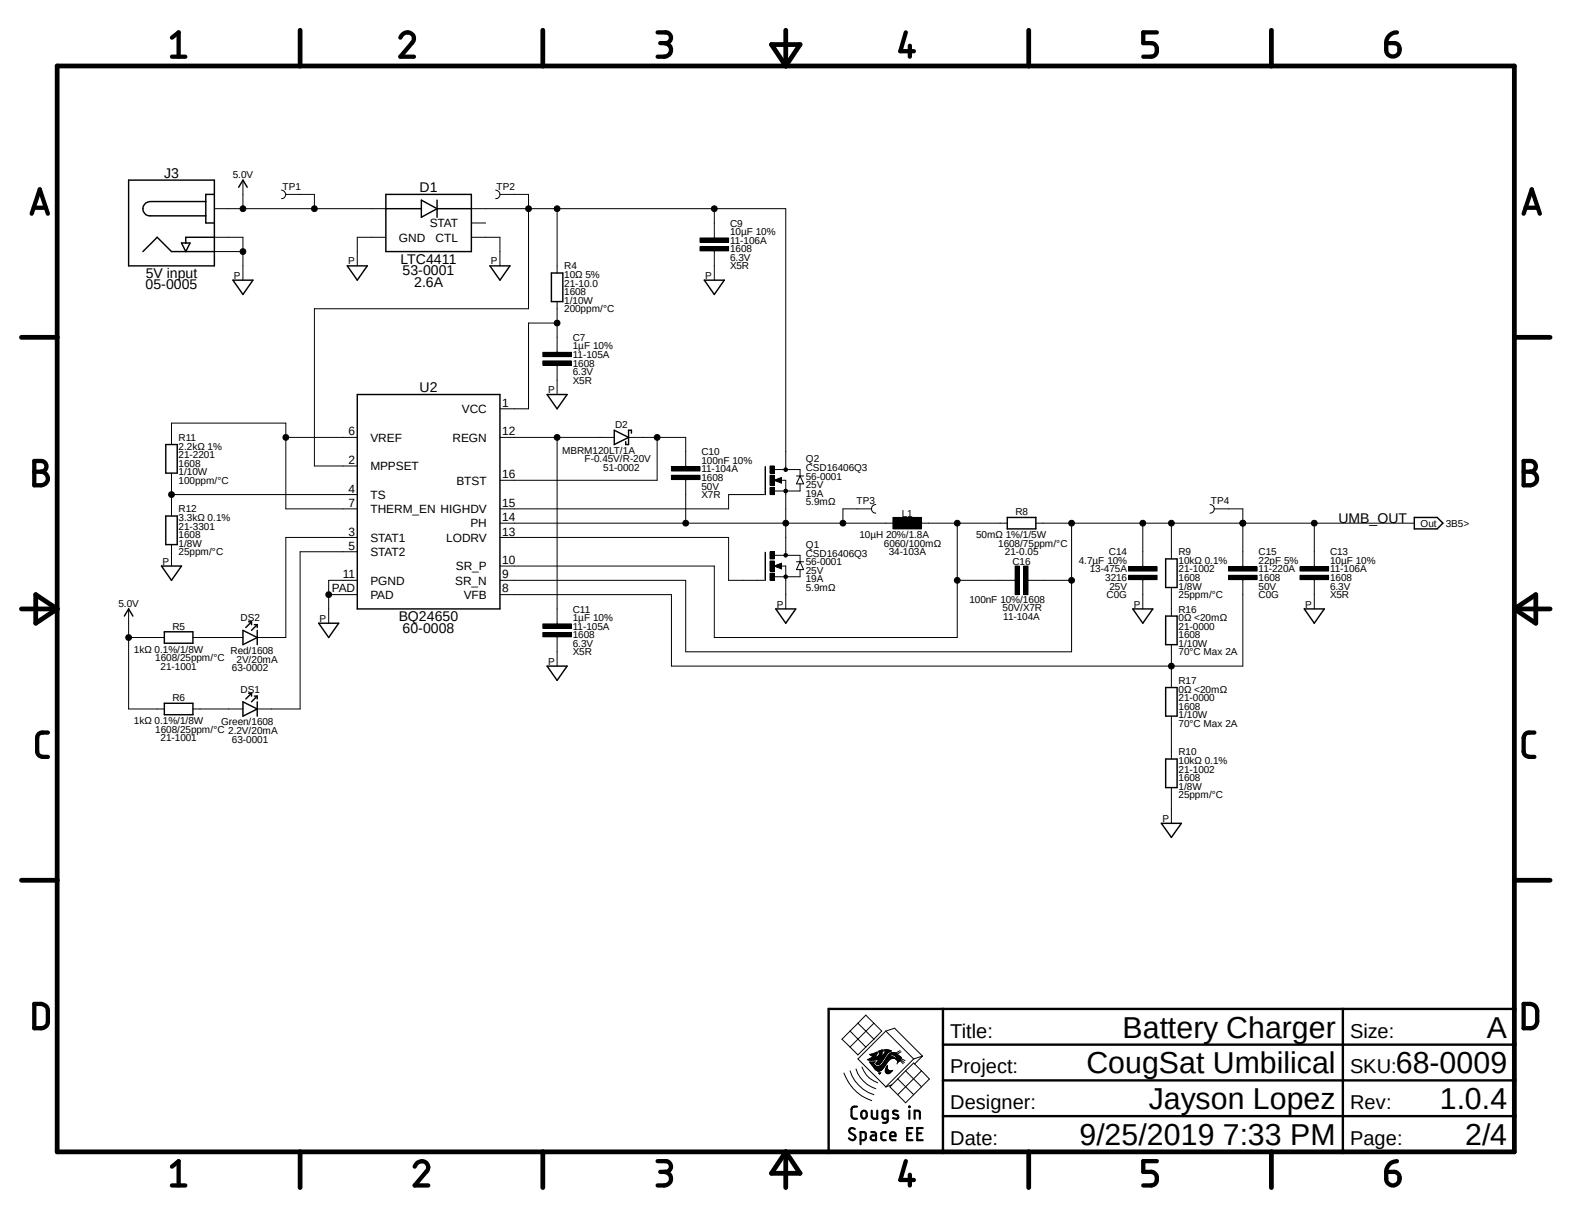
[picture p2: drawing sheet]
<svg xmlns="http://www.w3.org/2000/svg" width="279mm" height="216mm" viewBox="0 0 279 216" stroke-linecap="round" stroke-linejoin="round" font-family="sans-serif">
<path d="M3.4 3.1l272.6 209.7M276 3.1l-272.6 209.7" fill="none" stroke="#fff" stroke-width=".18"/>
<g fill="none" stroke="#000" stroke-width=".85">
<path d="M10.2 11.7h259v193h-259zM53.3 5.4v6.3M96.5 5.4v6.3M137.1 7.9h5.1l-2.5 3.8zM139.7 5.4v6.3M182.8 5.4v6.3M226 5.4v6.3M3.8 59.9h6.4M269.2 59.9h6.3M3.8 108.2h6.4M6.3 105.7l3.9 2.5-3.9 2.5zM269.2 108.2h6.3"/>
<path d="M269.2 108.2l3.8-2.5v5zM3.8 156.4h6.4M269.2 156.4h6.3M53.3 204.7v6.3M96.5 204.7v6.3M139.7 204.7v6.3M139.7 204.7l2.5 3.8h-5.1zM182.8 204.7v6.3M226 204.7v6.3"/>
</g>
<g fill="none" stroke="#000" stroke-width=".76">
<path d="M30.6 6.7l1.1-.9v4.3M30.6 10.1h2.3M71.2 6.7a1.19 1.19 0 0 1 1.5-.9 1.19 1.19 0 0 1 .7 1.6l-2.2 2.7h2.4M116.9 5.8h1.4a.95 .95 0 0 1 1 .9 .95 .95 0 0 1-1 1h-1M118.1 7.7a1.21 1.21 0 0 1 1.2 1.2 1.21 1.21 0 0 1-1.2 1.2h-1.2M161 5.8l-1 3.3h2.4M161.7 8.1v2M205.6 5.8h-2.4v1.9h1.4a1.23 1.23 0 0 1 1 1.2 1.23 1.23 0 0 1-1 1.2h-1.4M246.4 7.7h1.4a1.21 1.21 0 0 1 .9 1.4 1.21 1.21 0 0 1-1.3 .9 1.09 1.09 0 0 1-1-1.2zM248.3 5.8a1.88 1.88 0 0 0-1.9 1.9M5.6 38l1.5-4.3 1.4 4.3M6 36.9h2.2"/>
<path d="M270.8 38l1.4-4.3 1.5 4.3M271.1 36.9h2.2M6.1 81.9h1.2a.95 .95 0 0 1 1 1 .95 .95 0 0 1-1 .9 1.21 1.21 0 0 1 1.2 1.2 1.21 1.21 0 0 1-1.2 1.2h-1.2zM6.1 83.8h1.2M270.8 81.9h1.2a.95 .95 0 0 1 1 1 .95 .95 0 0 1-1 .9 1.21 1.21 0 0 1 1.2 1.2 1.21 1.21 0 0 1-1.2 1.2h-1.2zM270.8 83.8h1.2M8.5 130.2h-1a.87 .87 0 0 0-.9 .9v2.4a.97 .97 0 0 0 .9 1h1M272.7 130.2h-.9a.94 .94 0 0 0-1 .9v2.4a.97 .97 0 0 0 1 1h.9M6.1 178.4a2.22 2.22 0 0 1 2.2 .5l.2 .7v1.9a1.13 1.13 0 0 1-1.2 1.2h-1.2zM270.8 178.4a2.07 2.07 0 0 1 2.2 .5l.2 .7v1.9a1.21 1.21 0 0 1-1.2 1.2h-1.2zM30.6 207.3l1.1-1v4.4M30.6 210.7h2.3"/>
<path d="M73.7 207.3a1.2 1.2 0 0 1 1.4-1 1.2 1.2 0 0 1 1 1.4l-2.4 3h2.4M116.9 206.3h1.4a.95 .95 0 0 1 1 1 .95 .95 0 0 1-1 .9h-1M118.1 208.2a1.21 1.21 0 0 1 1.2 1.2 1.21 1.21 0 0 1-1.2 1.3h-1.2M161 206.3l-1 3.4h2.4M161.7 208.7v2M205.6 206.3h-2.4v1.9h1.4a1.23 1.23 0 0 1 1 1.2 1.23 1.23 0 0 1-1 1.3h-1.4M246.4 208.2h1.4a1.2 1.2 0 0 1 1 1.4 1.2 1.2 0 0 1-1.3 1 1.2 1.2 0 0 1-1.1-1.1zM248.3 206.3a1.88 1.88 0 0 0-1.9 1.9"/>
</g>
<path d="M167.6 179.3v25.4M238.7 179.3v25.4M269.2 179.3h-121.9v25.4M167.6 198.3h101.6M167.6 192h101.6M167.6 185.6h101.6" fill="none" stroke="#000" stroke-width=".42"/>
<g fill="none" stroke="#000" stroke-width=".18">
<path d="M38.1 37.1h30.5M43.2 32v5.1M50 33.8a.76 .76 0 0 1 .8 .7 .76 .76 0 0 1-.8 .8M50.8 34.5h5.1v2.6M83.8 37.1h55.9v46.3M83.8 39.6h2.5M88.1 33.8a.76 .76 0 0 1 .8 .7 .76 .76 0 0 1-.8 .8M88.9 34.5h5v20.4h-38v27.9h7.6M99 37.1v11.4M127 37.1v5.2M38.1 42.2h5.1v7.6M38.1 44.7h5.1"/>
<path d="M68.6 42.2h-5.1v5M83.8 42.2h5.1v5M99 57.4h-5.1v15.2h-5M99 53.6v9M124.4 42.3h5.1v.8h-5.1zM124.4 43.8h5.1v.8h-5.1zM127 44.6v5.2M30.5 79v-3.8h20.3v15.2h12.7M50.8 77.7h12.7M88.9 77.7h20.3M96.5 62.6h5.1v.8h-5.1zM96.5 64.1h5.1v.8h-5.1z"/>
<path d="M99 64.9v5.2M99 77.7v33.2M111.7 77.7h10.2v5.2M116.8 77.7v7.6h-27.9M30.5 87.9h33M30.5 84.1v7.6M30.5 96.8v3.8M63.5 95.5h-12.7v17.8h-5.1M63.5 98h-10.2v28h-7.6M88.9 93h69.8M88.9 95.5h40.6v7.6h6.3M119.3 82.9h5.1v.8h-5.1z"/>
<path d="M119.3 84.5h5.1v.7h-5.1zM121.9 85.2v7.8M135.8 87.9h-6.3v2.5h-40.6M136.9 86.6h.7v1.3h-.7zM136.9 82.8h.7v1.3h-.7zM136.9 84.5h.7v1.7h-.7zM136.9 98h.7v1.3h-.7zM136.9 99.7h.7v1.8h-.7zM137.6 85.3l1.3-.5v1.1zM137.7 83.4h4.5v1.2M137.7 98.7h4.5v1.1M138.8 85.3h.9v13.4"/>
<path d="M139.4 87h.5l.1 .2-.1 .3h-.5zM139.4 83.2l.3-.1 .2 .1 .1 .2-.1 .3h-.5zM139.4 98.4h.5l.1 .3-.1 .2-.2 .1-.3-.1zM141.6 84.6h1.2M141.6 99.8h1.2M142.2 86v1.2h-4.6M142.2 84.6l.6 1.4h-1.2zM142.2 99.8l.6 1.4h-1.2zM154.9 90.4h-5.1v2.6M155.7 89.7a.76 .76 0 0 0-.8 .7 .76 .76 0 0 0 .8 .8M158.7 91.9h5.1v2.1h-5.1zM163.8 93h15.2"/>
<path d="M170.1 93v20.3h-43.1v-12.7h-38.1M184.1 93h67.3M190.5 93v22.8h-68.6v-12.7h-33M203.1 93v7.7M208.2 93v6.3M215.1 89.7a.76 .76 0 0 1 .7 .7 .76 .76 0 0 1-.7 .8M215.8 90.4h5.1v10.3M233.6 93v7.7M22.9 108.2v17.8h6.3M22.9 113.3h6.3M34.3 113.3h8.9M58.4 105.7h5.1"/>
<path d="M63.5 103.1h-5.1v7.6M96.5 110.9h5.1v.7h-5.1zM96.5 112.4h5.1v.8h-5.1zM99 113.2v5.2M136.9 101.9h.7v1.2h-.7zM137.6 100.6l1.3-.5v1zM138.8 100.6h.9v7.6M139.4 102.2h.5l.1 .3-.1 .2-.2 .1-.3-.1zM142.2 101.2v1.3h-4.6M170.1 103.1h10.3M180.4 100.6h.8v5.1h-.8zM181.9 100.6h.8v5.1h-.8z"/>
<path d="M182.7 103.1h7.8M200.6 100.7h5.1v.8h-5.1zM200.6 102.2h5.1v.8h-5.1zM203.1 103v5.2M208.2 104.4v5.1M208.2 114.6v7.6M218.4 100.7h5v.8h-5zM218.4 102.2h5v.8h-5zM220.9 103v15.4h-101.6v-12.7h-30.4M231.1 100.7h5v.8h-5zM231.1 102.2h5v.8h-5zM233.6 103v5.2"/>
<path d="M34.3 126h8.9M208.2 127.3v7.6M208.2 140v6.3M150 190.7a7.9 7.9 0 0 0 4.9 4.9M151.1 190.3a6.6 6.6 0 0 0 4.2 4.2M151.1 186.1l1.4 1.4 1.4-1.4M151.1 183.2l2.8 2.9M152.1 189.9a5.5 5.5 0 0 0 3.6 3.6M152.5 181.8l1.4-1.4 2.8 2.8-1.4 1.5M152.5 181.8l-2.9 2.9 1.5 1.4M152.5 181.8l2.8 2.9M153.2 189.6a4.4 4.4 0 0 0 2.8 2.8"/>
<path d="M154.3 188.3h1.6M154.3 188.3h1.3M154.5 188.2l-.3 .1 .7 .1 1.3-.3-.3 .6M154.5 188.2h2.6M154.6 188.8h.8M154.6 187.4h1.1M154.6 188.8h.7M154.7 188.1h2.4M154.7 188.9h.5M154.7 187.5h1M154.7 188.9l.7 1M154.8 189h.5"/>
<path d="M154.8 188h2.4M154.9 189.1h.4M154.9 187.6h.8M154.9 187.3h.9M154.9 189.2h.5M154.9 187.9l-.4 .3M154.9 187.9h2.3M155 187.8h.6M155 189.3h.5M155.1 189.4h.5M155.1 187.7h.6M155.2 189.6h2"/>
<path d="M155.2 187.2h.7M155.2 188.9l.1 .2M155.3 189.7h1.8M155.3 184.7l-1.4 1.4M155.3 181.8l-4.2 4.3M155.3 189.1l.5 .4M155.4 189.8h1.6M155.4 189.9h1.5M155.4 189.9l.2 .2M155.5 188.7h.1M155.5 187.1h.4M155.5 190h1.3"/>
<path d="M155.5 188.7h-1l.2 .2M155.5 188.7l-.3 .2M155.6 190.1a.7 .7 0 0 0 .9 .1M155.6 190.1h1.2M155.7 190.2h1M155.7 189h.7M155.7 188.9h.8M155.7 187h.2M155.8 188.8h.7M155.8 190.2h.7M155.8 189.1h.5M155.8 187.8h1.5"/>
<path d="M155.9 188.8h.7M155.9 186.9h.1M155.9 186.9l-.3 1 .6-.3M155.9 186.9l-1.3 .5 .6 .3-.3 .2M155.9 188.7h.8M156 188.6h.8M156 187.7h1.4M156 188.5h.8M156.1 188.4h.8M156.1 187.7h1.3M156.1 188.3h.8M156.2 188.3h.8"/>
<path d="M156.2 187.6h1.2M156.2 186.8l.1 .3h.1l-.1 .3M156.2 187.5h.5M156.2 186.9h.6M156.2 186.8h.7M156.3 190.8h.1M156.3 189.5h.9M156.3 187h.5M156.3 187.4l-.1 .2M156.3 187.4h.4M156.3 187.3h.4M156.3 187.2h.5"/>
<path d="M156.4 190.7l.1-.1-.2 .2M156.4 187.1h.4M156.4 189.4l-1.2 .1M156.4 189.4h.9M156.4 186.7l-.2 .1M156.4 186.7h.5M156.5 190.7h-.3l.2 .2M156.5 189.3h.9M156.7 189.2h.7M156.7 186.6h.3l-.1 .3h-.7M156.7 186.6l-.3 .1M156.7 186.6h.2"/>
<path d="M156.7 190.2h-.2M156.7 187.4l.1 .2 .1-.1M156.8 186.9l-.1 .5M156.8 189.1h.7M156.8 189h.7M156.8 190l-.1 .2M156.9 188.9h.7M156.9 187.5h.6M157 188.8h.6M157 187.4h.6M157.1 188.2l-.5 .6a.57 .57 0 0 1-.9 .2l.2-.3M157.1 188.8h.6"/>
<path d="M157.1 188.8l-.7 .6M157.1 188.7h.7M157.1 187.3h.5M157.1 189.7l-.3 .3M157.2 187.2l-.3 .3M157.2 188.6h.6M157.2 187.2h.5M157.2 188.5h.7M157.3 188.4h.7M157.3 187.8l-.2 .4M157.3 187.1h.5M157.3 186.8h1"/>
<path d="M157.3 186.7h1M157.3 186.6h.8M157.3 187h.6M157.4 190.3h1.1M157.4 190.4h1.1M157.4 190.2h.6M157.4 190.2h.5M157.4 188.3h.7M157.4 190.5h1M157.4 190.1h.4M157.4 190h.4M157.4 186.9h.8"/>
<path d="M157.4 188.3h.8M157.4 186.9h.6M157.4 183.2l5 5M157.4 183.2l-4.9 5 5 5M157.4 183.2l1.6-.5 5 5M157.4 190.6h.9M157.4 189.9h.3M157.4 188.2h.9M157.5 189.8h.2M157.5 188.1h1.1M157.5 188.1l-.4 .7M157.5 190.7h.7"/>
<path d="M157.5 189.7h.2M157.6 189.7h.1M157.6 188h1.4M157.6 189.6h.1M157.6 187.9h1.4M157.6 189.5h.1M157.6 187.8h1.2M157.7 190.8h.3M157.7 189.4v-.1l-.3 .8v.5M157.7 189.4v.3M157.7 189.7l.1 .3M157.7 189.4h.1"/>
<path d="M157.7 187.7h.4M157.8 190l.3 .3M157.8 187.7h.3M157.9 187.6h.3M157.9 187.5h.4M158 187.4h1.6M158.2 186.9l-.5 .3-.4 .6M158.2 186.9l.3-.2-1.2-.2v.3h.1l-.2 .4M158.2 190.3l.5-.1-.7 .6h-.3l-.3-.2M158.2 187.2h1.1M158.3 187.5l-.3 .2 .7 .1 .5 .4M158.3 187.1h.9"/>
<path d="M158.3 187.1a1.08 1.08 0 0 1 1.4 .4l.5 .4M158.3 187.1l-.8 1M158.3 187.5a.79 .79 0 0 1 1.1 .7h-.1l.2 .3M158.5 190.2h.1M158.8 187.5h.8M159 187.6h.8M159 188.1l.2 .1M159.1 187.7h.8M159.2 188.2h.1M159.2 188.1a1.53 1.53 0 0 0-1.8 1l-.3 .6M159.2 187.7h.8M159.3 187.8h.8"/>
<path d="M159.3 188.3h.8M159.3 187.9h.9M159.3 188h.8M159.4 188.3h.6M159.4 188.2h.7M159.4 188.1h.7M159.5 188.4h.5M159.5 188.8l-.1 .3M159.5 188.6h.3M159.5 188.5h.4M159.5 188.5l.1 .2M159.6 191.7l-1.4 1.4 1.4 1.4"/>
<path d="M159.6 191.7l2.8 2.8M159.6 188.8h.1M159.6 188.7h.1M159.6 188.7l-.1 .1M159.9 188.4l.6 .6M160 186.7l-.8 .5M160 188.4l-.4 .3M160.1 188.3l.6 .5M160.1 188.3l-.1 .1M160.1 188.1l.8 .4M160.1 186.9l-.7 .4h-1.3M160.2 187.9l-.1 .4"/>
<path d="M161 190.3l1.4-1.4 1.4 1.4M161 190.3l-1.4 1.4M161 190.3l2.8 2.8M162.4 188.2l-5 4.9 1.1-.3M163.8 190.3l1.4 1.4-4.2 4.3-1.4-1.5M163.8 190.3l-4.2 4.2M164 187.7l-1.6 .5M164 187.7l-1.4 1.4"/>
<circle cx="43.2" cy="37.1" r=".51"/>
<circle cx="55.9" cy="37.1" r=".51"/>
<circle cx="93.9" cy="37.1" r=".51"/>
<circle cx="99" cy="37.1" r=".51"/>
<circle cx="127" cy="37.1" r=".51"/>
<circle cx="43.2" cy="44.7" r=".51"/>
<circle cx="99" cy="57.4" r=".51"/>
<circle cx="50.8" cy="77.7" r=".51"/>
<circle cx="99" cy="77.7" r=".51"/>
<circle cx="116.8" cy="77.7" r=".51"/>
<circle cx="30.5" cy="87.9" r=".51"/>
<circle cx="121.9" cy="93" r=".51"/>
<circle cx="139.7" cy="93" r=".51"/>
<circle cx="149.8" cy="93" r=".51"/>
<circle cx="170.1" cy="93" r=".51"/>
<circle cx="190.5" cy="93" r=".51"/>
<circle cx="203.1" cy="93" r=".51"/>
<circle cx="208.2" cy="93" r=".51"/>
<circle cx="220.9" cy="93" r=".51"/>
<circle cx="233.6" cy="93" r=".51"/>
<circle cx="22.9" cy="113.3" r=".51"/>
<circle cx="58.4" cy="105.7" r=".51"/>
<circle cx="170.1" cy="103.1" r=".51"/>
<circle cx="190.5" cy="103.1" r=".51"/>
<circle cx="208.2" cy="118.4" r=".51"/>
</g>
<g fill="none" stroke="#000" stroke-width=".38">
<path d="M152.3 196.6l-.7 .1-.3 .4 .1 1.4 .4 .3h.5M153.2 197.6a.49 .49 0 0 1 .5-.2 .49 .49 0 0 1 .4 .4v.5a.49 .49 0 0 1-.5 .5 .49 .49 0 0 1-.5-.5zM154.9 197.4v1l.4 .4h.6v-1.4M157.8 198.8h-.6l-.3-.2-.1-.9 .2-.3h.8v1.7l-.4 .4h-.5M159.6 197.4a.61 .61 0 0 0-.9 .2l.2 .4 .6 .2 .2 .3a.63 .63 0 0 1-1 .2M161.6 196.6l.1 .1zM161.6 197.4v1.4M162.6 198.8v-1.4h.6l.2 .1 .1 1.3M151.9 200.6a.6 .6 0 0 0-1 .3l.3 .4 .6 .4a.51 .51 0 0 1 .2 .7 .51 .51 0 0 1-.7 .2l-.4-.3M153 202.6h.5l.3-.2 .1-.9-.2-.3h-.7v2.1M154.9 201.2h.6l.2 .3v1.1h-.5a.42 .42 0 0 1-.5-.4 .42 .42 0 0 1 .5-.4h.5M157.4 201.2h-.6l-.2 .3 .1 .9 .3 .2h.4"/>
<path d="M158.2 201.9h1a.51 .51 0 0 0-.4-.7 .51 .51 0 0 0-.6 .4l.1 .8 .3 .2h.6M161.2 201.4h.8M162.2 200.4h-1v2.2h1M163 201.4h.7M164 200.4h-1v2.2h1"/>
</g>
<g fill="none" stroke="#000" stroke-width=".25">
<path d="M22.9 32h15.2v15.2h-15.2zM36.6 35.8h-9.9a1.27 1.27 0 0 0-1.3 1.3 1.27 1.27 0 0 0 1.3 1.3h9.9M38.1 34.5h-1.5v5.1h1.5M42.4 33.3l.8-1.3 .7 1.3M68.6 34.5h15.2v10.2h-15.2zM68.6 37.1h6.3M74.9 35.6l2.8 1.5-2.8 1.5zM77.7 37.1h6.1M77.7 35.6v3M25.4 44.7l2.5-2.5 2.6 2.5h7.6M32.3 43.2h1.5l-.8 1.5zM38.1 42.2h-5.1v1"/>
<path d="M41.4 49.8h3.6l-1.8 2.5zM61.7 47.2h3.6l-1.8 2.6zM87.1 47.2h3.5l-1.7 2.6zM98 48.5h2v5.1h-2zM125.2 49.8h3.5l-1.7 2.5zM29.5 79h2v5.1h-2zM63.5 70.1h25.4v38.1h-25.4zM97.2 70.1h3.6l-1.8 2.5zM109.2 76.5l2.5 1.2-2.5 1.3zM112.2 77v-.5h-.5v2.5h-.5v-.5M29.5 91.7h2v5.1h-2zM136 82.9v5"/>
<path d="M136 98.2v4.9M179 91.9h5.1v2.1h-5.1zM207.2 99.3h2v5.1h-2zM251.4 91.9h4l1.1 1.1-1.1 1h-4zM22.1 109.5l.8-1.3 .7 1.3M28.7 100.6h3.6l-1.8 2.5zM29.2 112.3h5.1v2h-5.1zM43.2 112l2.5 1.3-2.5 1.3zM44.2 110.5h.5M44.7 110.5v.5M44.7 110.5l-1 1M45.2 111h.5"/>
<path d="M45.7 111v.5M45.7 112v2.6M45.7 111l-1 1M56.6 110.7h3.6l-1.8 2.6zM97.2 118.4h3.6l-1.8 2.5zM137.9 108.2h3.5l-1.7 2.5zM201.3 108.2h3.6l-1.8 2.5zM207.2 109.5h2v5.1h-2zM231.8 108.2h3.6l-1.8 2.5zM29.2 125h5.1v2h-5.1zM43.2 124.7l2.5 1.3-2.5 1.3zM44.2 123.2h.5"/>
<path d="M44.7 123.2l-1 1M44.7 123.2v.5M45.2 123.7h.5M45.7 123.7v.5M45.7 124.7v2.6M45.7 123.7l-1 1M207.2 122.2h2v5.1h-2zM207.2 134.9h2v5.1h-2zM206.4 146.3h3.6l-1.8 2.5z"/>
</g>
<g fill="#000">
<path d="M124.4 42.3h5.1v.8h-5.1z" fill-rule="evenodd"/>
<path d="M124.4 43.8h5.1v.8h-5.1z" fill-rule="evenodd"/>
<path d="M96.5 62.6h5.1v.8h-5.1z" fill-rule="evenodd"/>
<path d="M96.5 64.1h5.1v.8h-5.1z" fill-rule="evenodd"/>
<path d="M119.3 82.9h5.1v.8h-5.1z" fill-rule="evenodd"/>
<path d="M119.3 84.5h5.1v.7h-5.1z" fill-rule="evenodd"/>
<path d="M136.9 86.6h.7v1.3h-.7z" fill-rule="evenodd"/>
<path d="M136.9 82.8h.7v1.3h-.7z" fill-rule="evenodd"/>
<path d="M136.9 84.5h.7v1.7h-.7z" fill-rule="evenodd"/>
<path d="M136.9 98h.7v1.3h-.7z" fill-rule="evenodd"/>
<path d="M136.9 99.7h.7v1.8h-.7z" fill-rule="evenodd"/>
<path d="M139.4 87h.5l.1 .2-.1 .3h-.5z" fill-rule="evenodd"/>
<path d="M139.4 83.2l.3-.1 .2 .1 .1 .2-.1 .3h-.5z" fill-rule="evenodd"/>
<path d="M139.4 98.4h.5l.1 .3-.1 .2-.2 .1-.3-.1z" fill-rule="evenodd"/>
<path d="M158.7 91.9h5.1v2.1h-5.1z" fill-rule="evenodd"/>
<path d="M96.5 110.9h5.1v.7h-5.1z" fill-rule="evenodd"/>
<path d="M96.5 112.4h5.1v.8h-5.1z" fill-rule="evenodd"/>
<path d="M136.9 101.9h.7v1.2h-.7z" fill-rule="evenodd"/>
<path d="M139.4 102.2h.5l.1 .3-.1 .2-.2 .1-.3-.1z" fill-rule="evenodd"/>
<path d="M180.4 100.6h.8v5.1h-.8z" fill-rule="evenodd"/>
<path d="M181.9 100.6h.8v5.1h-.8z" fill-rule="evenodd"/>
<path d="M200.6 100.7h5.1v.8h-5.1z" fill-rule="evenodd"/>
<path d="M200.6 102.2h5.1v.8h-5.1z" fill-rule="evenodd"/>
<path d="M218.4 100.7h5v.8h-5z" fill-rule="evenodd"/>
<path d="M218.4 102.2h5v.8h-5z" fill-rule="evenodd"/>
<path d="M231.1 100.7h5v.8h-5z" fill-rule="evenodd"/>
<path d="M231.1 102.2h5v.8h-5z" fill-rule="evenodd"/>
<circle cx="43.2" cy="37.1" r=".51"/>
<circle cx="55.9" cy="37.1" r=".51"/>
<circle cx="93.9" cy="37.1" r=".51"/>
<circle cx="99" cy="37.1" r=".51"/>
<circle cx="127" cy="37.1" r=".51"/>
<circle cx="43.2" cy="44.7" r=".51"/>
<circle cx="99" cy="57.4" r=".51"/>
<circle cx="50.8" cy="77.7" r=".51"/>
<circle cx="99" cy="77.7" r=".51"/>
<circle cx="116.8" cy="77.7" r=".51"/>
<circle cx="30.5" cy="87.9" r=".51"/>
<circle cx="121.9" cy="93" r=".51"/>
<circle cx="139.7" cy="93" r=".51"/>
<circle cx="149.8" cy="93" r=".51"/>
<circle cx="170.1" cy="93" r=".51"/>
<circle cx="190.5" cy="93" r=".51"/>
<circle cx="203.1" cy="93" r=".51"/>
<circle cx="208.2" cy="93" r=".51"/>
<circle cx="220.9" cy="93" r=".51"/>
<circle cx="233.6" cy="93" r=".51"/>
<circle cx="22.9" cy="113.3" r=".51"/>
<circle cx="58.4" cy="105.7" r=".51"/>
<circle cx="170.1" cy="103.1" r=".51"/>
<circle cx="190.5" cy="103.1" r=".51"/>
<circle cx="208.2" cy="118.4" r=".51"/>
</g>
<path d="M138.8 85.1l-.9 .2 .9 .3v-.3h-.3M138.8 100.3l-.9 .3 .9 .2v-.2h-.3" fill="none" stroke="#000" stroke-width=".34"/>
<g font-size="5.4">
<text x="199.5" y="184.4">Battery Charger</text>
<text x="264.3" y="184.4">A</text>
<text x="193.1" y="190.7">CougSat Umbilical</text>
<text x="248.1" y="190.7">68-0009</text>
<text x="204.2" y="197.1">Jayson Lopez</text>
<text x="255.9" y="197.1">1.0.4</text>
<text x="191.9" y="203.4">9/25/2019 7:33 PM</text>
<text x="260.4" y="203.4">2/4</text>
</g>
<g font-size="3.6">
<text x="168.9" y="184.4">Title:</text>
<text x="239.9" y="184.4">Size:</text>
<text x="168.9" y="190.7">Project:</text>
<text x="240" y="190.7">SKU:</text>
<text x="168.9" y="197.1">Designer:</text>
<text x="239.9" y="197.1">Rev:</text>
<text x="168.9" y="203.4">Date:</text>
<text x="239.9" y="203.4">Page:</text>
</g>
<g font-size="2.5">
<text x="29.2" y="31.7">J3</text>
<text x="74.6" y="34.2">D1</text>
<text x="71.2" y="46.9">LTC4411</text>
<text x="25.9" y="51.4">05-0005</text>
<text x="25.9" y="49.4">5V input</text>
<text x="71.5" y="48.9">53-0001</text>
<text x="73.6" y="50.9">2.6A</text>
<text x="74.6" y="69.7">U2</text>
<text x="237.9" y="93">UMB_OUT</text>
<text x="70.9" y="110.4">BQ24650</text>
<text x="71.5" y="112.4">60-0008</text>
</g>
<g font-size="2.1">
<text x="76.4" y="40.4">STAT</text>
<text x="70.9" y="42.9">GND</text>
<text x="77.4" y="42.9">CTL</text>
<text x="61.9" y="77.4">6</text>
<text x="82.1" y="73.4">VCC</text>
<text x="89.2" y="72.3">1</text>
<text x="89.2" y="77.4">12</text>
<text x="61.9" y="82.5">2</text>
<text x="65.8" y="83.6">MPPSET</text>
<text x="65.8" y="78.5">VREF</text>
<text x="80.4" y="78.5">REGN</text>
<text x="61.9" y="87.5">4</text>
<text x="65.8" y="88.6">TS</text>
<text x="81.1" y="86.1">BTST</text>
<text x="89.2" y="85">16</text>
<text x="61.9" y="95.2">3</text>
<text x="61.9" y="90.1">7</text>
<text x="65.8" y="91.2">THERM_EN HIGHDV</text>
<text x="83.6" y="93.7">PH</text>
<text x="89.2" y="90.1">15</text>
<text x="89.2" y="92.6">14</text>
<text x="89.2" y="95.2">13</text>
<text x="61.9" y="97.7">5</text>
<text x="65.8" y="98.8">STAT2</text>
<text x="65.8" y="96.3">STAT1</text>
<text x="79.3" y="96.3">LODRV</text>
<text x="81" y="101.3">SR_P</text>
<text x="89.2" y="100.2">10</text>
<text x="59" y="105.3">PAD</text>
<text x="60.9" y="102.8">11</text>
<text x="65.8" y="106.4">PAD</text>
<text x="65.8" y="103.9">PGND</text>
<text x="80.9" y="103.9">SR_N</text>
<text x="82.4" y="106.4">VFB</text>
<text x="89.2" y="102.8">9</text>
<text x="89.2" y="105.3">8</text>
</g>
<g font-size="1.8">
<text x="41.4" y="31.7">5.0V</text>
<text x="50.2" y="33.7">TP1</text>
<text x="88.3" y="33.7">TP2</text>
<text x="129.8" y="41.8">10µF 10%</text>
<text x="129.8" y="40.3">C9</text>
<text x="61.9" y="47">P</text>
<text x="87.2" y="47">P</text>
<text x="100.3" y="47.9">R4</text>
<text x="129.8" y="43.3">11-106A</text>
<text x="129.8" y="44.8">1608</text>
<text x="129.8" y="46.4">6.3V</text>
<text x="129.8" y="47.9">X5R</text>
<text x="41.6" y="49.5">P</text>
<text x="100.3" y="52.5">1608</text>
<text x="100.3" y="54">1/10W</text>
<text x="100.3" y="50.9">21-10.0</text>
<text x="100.3" y="49.4">10Ω 5%</text>
<text x="125.3" y="49.5">P</text>
<text x="100.3" y="55.5">200ppm/°C</text>
<text x="101.8" y="63.6">11-105A</text>
<text x="101.8" y="65.2">1608</text>
<text x="101.8" y="62.1">1µF 10%</text>
<text x="101.8" y="60.6">C7</text>
<text x="97.4" y="69.9">P</text>
<text x="101.8" y="66.7">6.3V</text>
<text x="101.8" y="68.2">X5R</text>
<text x="109.3" y="76.1">D2</text>
<text x="31.7" y="82.9">1608</text>
<text x="31.7" y="81.4">21-2201</text>
<text x="31.7" y="79.9">2.2kΩ 1%</text>
<text x="31.7" y="78.4">R11</text>
<text x="99.9" y="80.6">MBRM120LT/1A</text>
<text x="103.9" y="82.2">F-0.45V R-20V</text>
<text x="107.2" y="83.7">51-0002</text>
<text x="110.2" y="82.2">/</text>
<text x="124.7" y="83.9">11-104A</text>
<text x="124.7" y="82.4">100nF 10%</text>
<text x="124.7" y="80.9">C10</text>
<text x="143.2" y="83.7">CSD16406Q3</text>
<text x="143.2" y="82.2">Q2</text>
<text x="31.7" y="84.5">1/10W</text>
<text x="31.7" y="86">100ppm/°C</text>
<text x="124.7" y="85.5">1608</text>
<text x="124.7" y="87">50V</text>
<text x="124.7" y="88.5">X7R</text>
<text x="143.2" y="85.2">56-0001</text>
<text x="143.2" y="86.7">25V</text>
<text x="143.2" y="88.3">19A</text>
<text x="143.2" y="89.8">5.9mΩ</text>
<text x="152.2" y="89.5">TP3</text>
<text x="215.2" y="89.5">TP4</text>
<text x="31.7" y="95.6">1608</text>
<text x="31.7" y="94.1">21-3301</text>
<text x="31.7" y="92.6">3.3kΩ 0.1%</text>
<text x="31.7" y="91.1">R12</text>
<text x="152.7" y="95.6">10µH 20%/1.8A</text>
<text x="160.3" y="91.8">L1</text>
<text x="173.5" y="95.6">50mΩ 1%/1/5W</text>
<text x="180.5" y="91.6">R8</text>
<text x="252.5" y="93.6">Out</text>
<text x="257" y="93.6">3B5&gt;</text>
<text x="28.9" y="100.3">P</text>
<text x="31.7" y="97.2">1/8W</text>
<text x="31.7" y="98.7">25ppm/°C</text>
<text x="143.2" y="100.5">56-0001</text>
<text x="143.2" y="102">25V</text>
<text x="143.2" y="98.9">CSD16406Q3</text>
<text x="143.2" y="97.4">Q1</text>
<text x="157.1" y="97.2">6060/100mΩ</text>
<text x="157.9" y="98.7">34-103A</text>
<text x="177.4" y="97.2">1608/75ppm/°C</text>
<text x="178.6" y="98.7">21-0.05</text>
<text x="180" y="100.5">C16</text>
<text x="191.7" y="100.2">4.7µF 10%</text>
<text x="193.7" y="101.7">13-475A</text>
<text x="197.1" y="98.7">C14</text>
<text x="209.5" y="101.7">21-1002</text>
<text x="209.5" y="100.2">10kΩ 0.1%</text>
<text x="209.5" y="98.7">R9</text>
<text x="223.7" y="98.7">C15</text>
<text x="223.7" y="101.7">11-220A</text>
<text x="223.7" y="100.2">22pF 5%</text>
<text x="236.4" y="101.7">11-106A</text>
<text x="236.4" y="100.2">10µF 10%</text>
<text x="236.4" y="98.7">C13</text>
<text x="21" y="107.8">5.0V</text>
<text x="138.1" y="108">P</text>
<text x="143.2" y="103.5">19A</text>
<text x="143.2" y="105">5.9mΩ</text>
<text x="172.3" y="107.1">100nF 10%/1608</text>
<text x="196.4" y="103.3">3216</text>
<text x="196.7" y="106.3">C0G</text>
<text x="197.2" y="104.8">25V</text>
<text x="201.5" y="108">P</text>
<text x="209.5" y="103.3">1608</text>
<text x="209.5" y="104.8">1/8W</text>
<text x="209.5" y="106.3">25ppm/°C</text>
<text x="223.7" y="103.3">1608</text>
<text x="223.7" y="104.8">50V</text>
<text x="223.7" y="106.3">C0G</text>
<text x="232" y="108">P</text>
<text x="236.4" y="103.3">1608</text>
<text x="236.4" y="104.8">6.3V</text>
<text x="236.4" y="106.3">X5R</text>
<text x="30.6" y="111.9">R5</text>
<text x="42.8" y="110.4">DS2</text>
<text x="56.8" y="110.5">P</text>
<text x="101.8" y="111.9">11-105A</text>
<text x="101.8" y="113.4">1608</text>
<text x="101.8" y="110.4">1µF 10%</text>
<text x="101.8" y="108.8">C11</text>
<text x="178.2" y="108.6">50V X7R</text>
<text x="178.3" y="110.1">11-104A</text>
<text x="181.3" y="108.6">/</text>
<text x="209.5" y="113.4">1608</text>
<text x="209.5" y="111.9">21-0000</text>
<text x="209.5" y="110.4">0Ω &lt;20mΩ</text>
<text x="209.5" y="108.8">R16</text>
<text x="23.8" y="116">1kΩ 0.1%/1/8W</text>
<text x="27.6" y="117.5">1608/25ppm/°C</text>
<text x="28.5" y="119">21-1001</text>
<text x="41" y="116.2">Red/1608</text>
<text x="41.2" y="119.3">63-0002</text>
<text x="42" y="117.7">2V/20mA</text>
<text x="97.4" y="118.1">P</text>
<text x="101.8" y="114.9">6.3V</text>
<text x="101.8" y="116.5">X5R</text>
<text x="209.5" y="114.9">1/10W</text>
<text x="209.5" y="116.5">70°C Max 2A</text>
<text x="30.6" y="124.6">R6</text>
<text x="42.8" y="123.1">DS1</text>
<text x="209.5" y="124.6">21-0000</text>
<text x="209.5" y="123.1">0Ω &lt;20mΩ</text>
<text x="209.5" y="121.5">R17</text>
<text x="23.8" y="128.7">1kΩ 0.1%/1/8W</text>
<text x="27.6" y="130.2">1608/25ppm/°C 2.2V/20mA</text>
<text x="28.5" y="131.7">21-1001</text>
<text x="39.3" y="128.9">Green/1608</text>
<text x="41.2" y="132">63-0001</text>
<text x="209.5" y="126.1">1608</text>
<text x="209.5" y="127.6">1/10W</text>
<text x="209.5" y="129.2">70°C Max 2A</text>
<text x="209.5" y="137.3">21-1002</text>
<text x="209.5" y="135.8">10kΩ 0.1%</text>
<text x="209.5" y="134.2">R10</text>
<text x="209.5" y="138.8">1608</text>
<text x="209.5" y="140.3">1/8W</text>
<text x="209.5" y="141.9">25ppm/°C</text>
<text x="206.6" y="146.1">P</text>
</g>
</svg>
